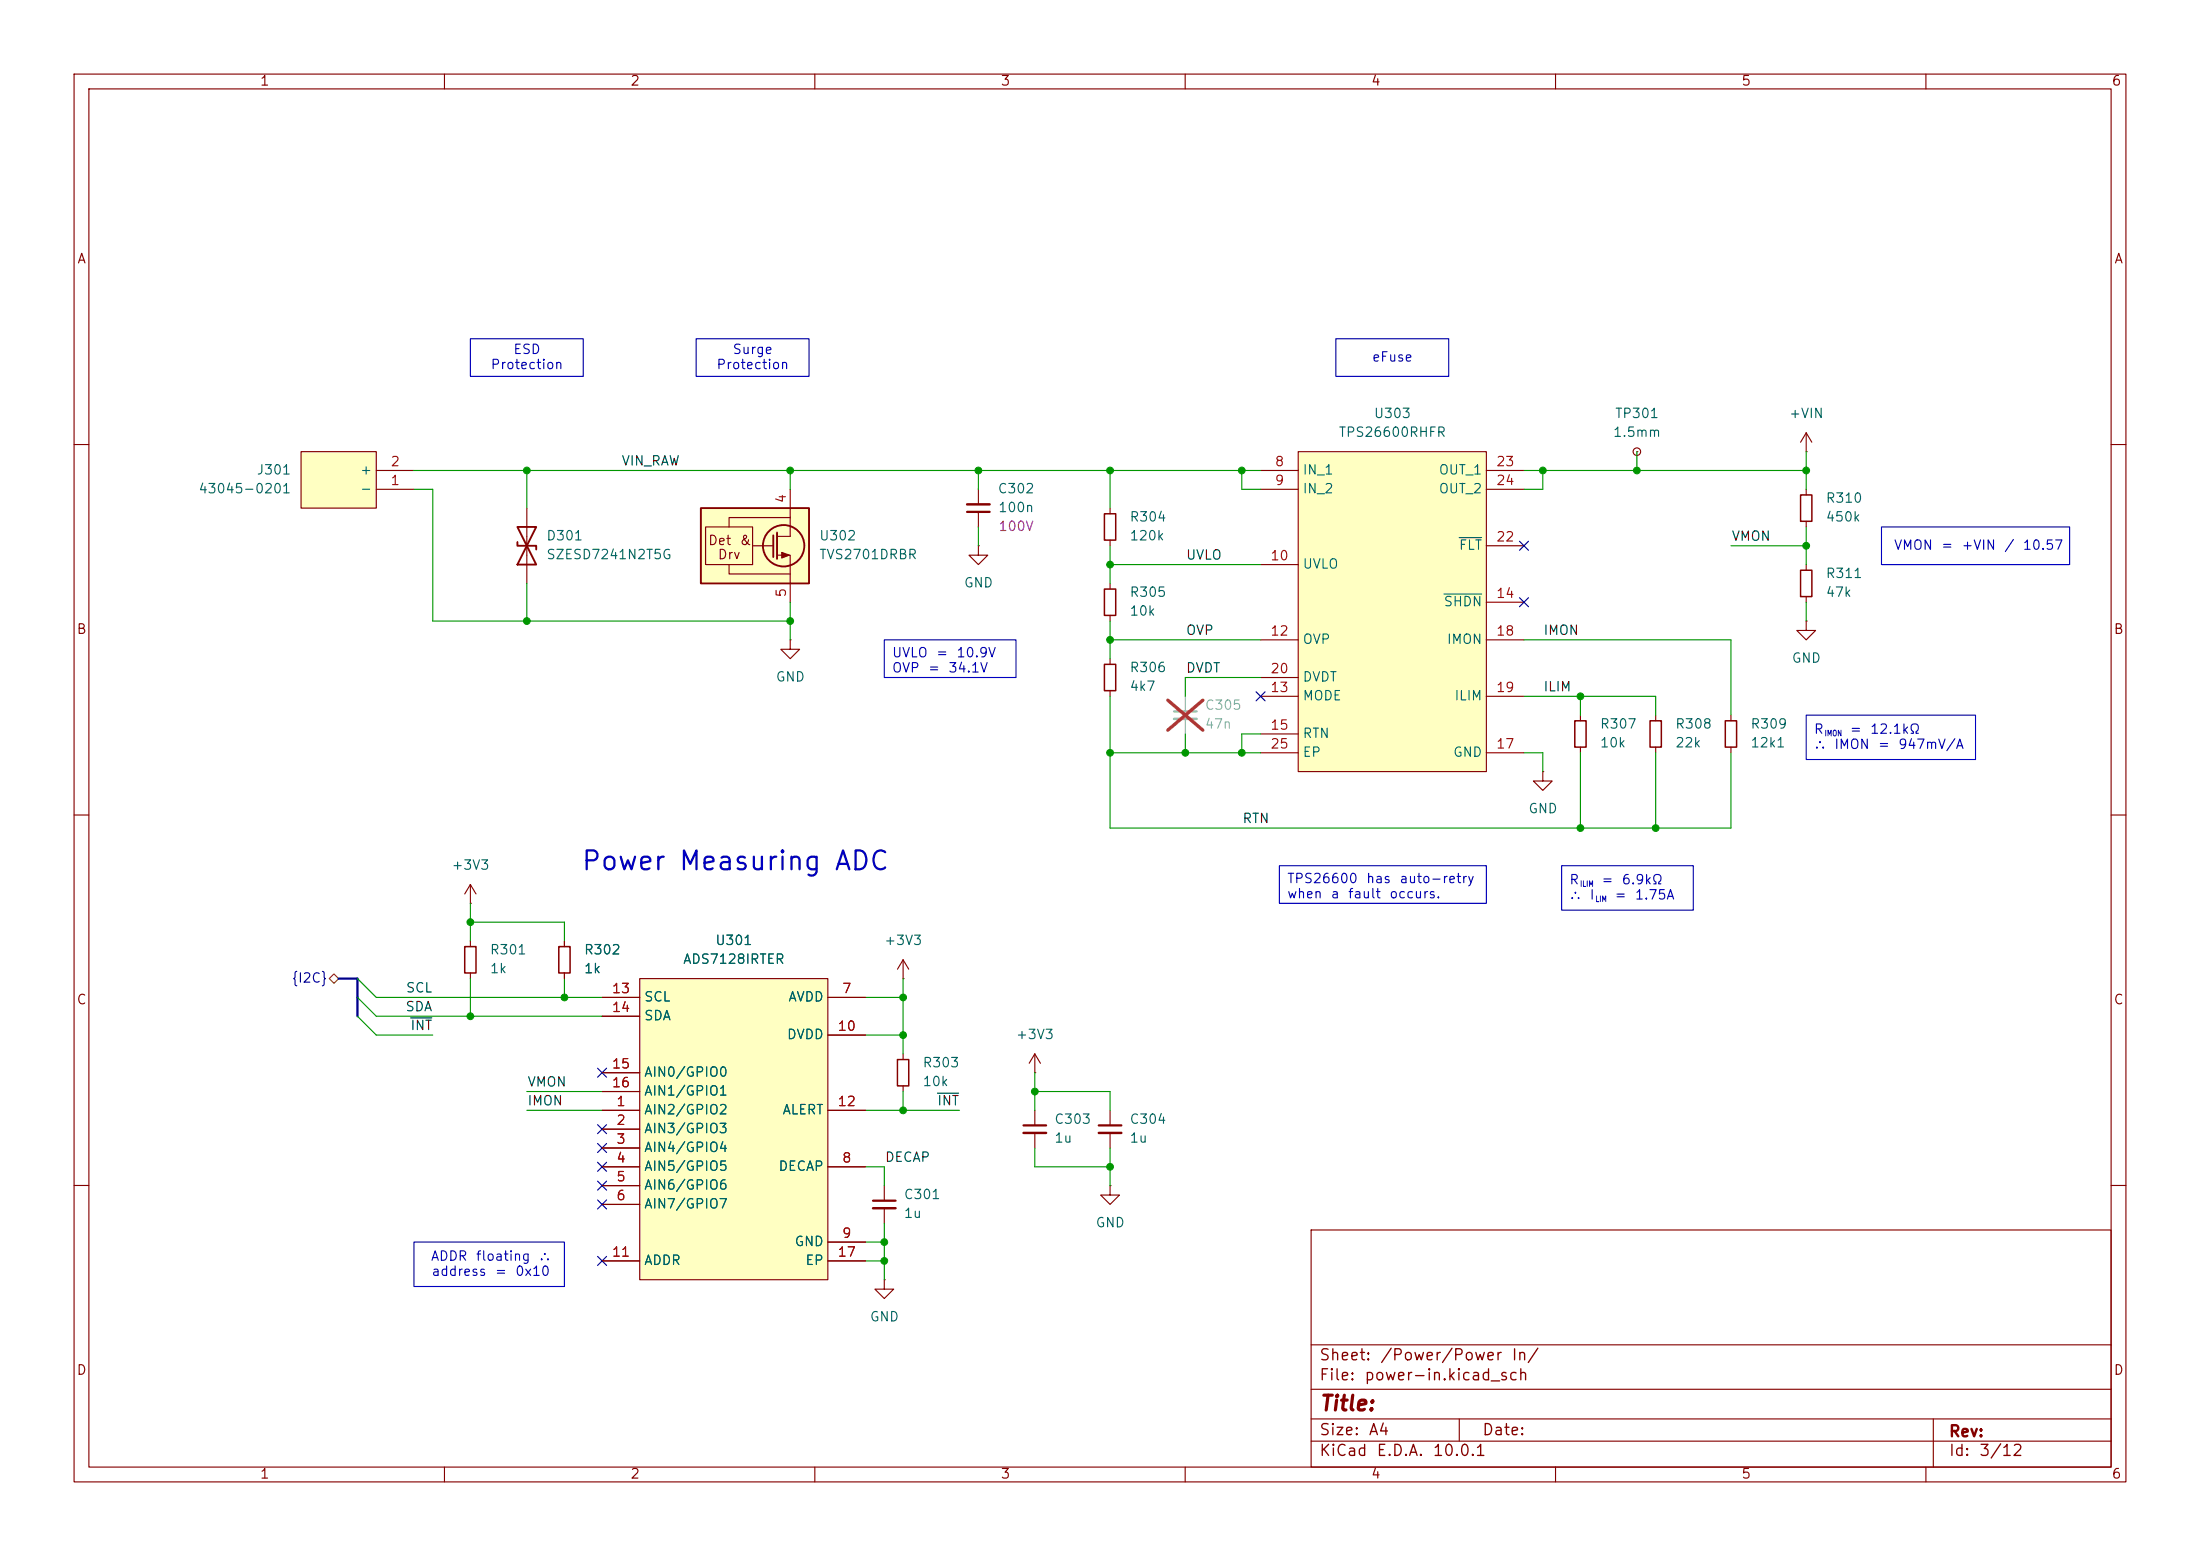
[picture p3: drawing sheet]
<svg xmlns="http://www.w3.org/2000/svg" width="297mm" height="210mm" viewBox="0 0 297 210" stroke-linecap="round" stroke-linejoin="round" font-family="sans-serif">
<g fill="none" stroke="#840000" stroke-width=".15">
<path d="M10 10h277v190h-277zM12 12h273v186h-273zM60 10v2M110 10v2M160 10v2M210 10v2M260 10v2M10 60h2M285 60h2M106.7 86.4v1.2h1.2l-1.2 1.3-1.3-1.3h1.3M106.7 86.4h.1M223.5 96.5v.8"/>
<path d="M10 110h2M223.5 100.8v.8M285 110h2M139.7 144.8h.1M139.7 142.2l-.8 1.3M139.7 142.2l.8 1.3M139.7 142.2v2.6M10 160h2M177 166h108v32h-108zM285 160h2M60 198v2M110 198v2"/>
<path d="M160 198v2M177 194.5h108M177 191.5h108M177 187.5h108M177 181.5h108M197 191.5v3M210 198v2M260 198v2M261 191.5v6.5"/>
</g>
<path d="M222.8 97.3h1.5v3.5h-1.5z" fill="none" stroke="#840000" stroke-width=".2"/>
<path d="M175.3 61h25.4v43.1h-25.4z" fill="#ffffc2"/>
<g fill="none" stroke="#840000" stroke-width=".15">
<path d="M170.2 63.5h5.1M170.2 66h5.1M170.2 76.2h5.1M175.3 61h25.4v43.1h-25.4zM200.7 63.5h5M200.7 66h5M200.7 73.7h5M170.2 86.4h5.1M170.2 94h5.1M170.2 99.1h5.1M170.2 91.4h5.1M200.7 86.4h5"/>
<path d="M200.7 94h5M200.7 81.3h5M170.2 101.6h5.1M200.7 101.6h5"/>
</g>
<path d="M197 72.6h3M194.9 80.2h5.1" fill="none" stroke="#006464" stroke-width=".15"/>
<path d="M158.5 96h3" fill="none" stroke="#a1a1a1" stroke-width=".3"/>
<path d="M158.5 97h3" fill="none" stroke="#a1a1a1" stroke-width=".33"/>
<path d="M160 94v2M160 97v2.1" fill="none" stroke="#a1a1a1" stroke-width=".15"/>
<path d="M157.7 94.5l4.7 4M162.4 94.5l-4.7 4" fill="none" stroke="#e12e31" stroke-width=".46"/>
<path d="M94.6 68.6h14.6v10.1h-14.6z" fill="#ffffc2"/>
<g fill="none" stroke="#840000" stroke-width=".15">
<path d="M243.8 58.4l-.7 1.3M243.8 58.4l.8 1.3M243.8 58.4v2.6M71.1 68.6v10.1M95.2 71.1h6.4v5.1h-6.4zM98.4 76.2v1.3h8.3M101.6 73.7h2.8M104.9 74.9h1.8v6.4M106.7 69.9h-8.3v1.2M106.7 66v6.4h-1.8M132.1 66v2.1M132.1 69.1v2"/>
<path d="M243.8 61h.1M243.8 66v.8M243.8 70.4v.7M213.4 96.5v.8M233.7 96.5v.8M63.5 119.4l-.8 1.3M63.5 119.4l.8 1.3M63.5 119.4v2.5M208.3 104.1v1.3h1.2l-1.2 1.3-1.3-1.3h1.3M208.3 104.1h.1M213.4 100.8v.8M233.7 100.8v.8"/>
<path d="M63.5 121.9h.1M76.2 127v.8M76.2 131.3v.8M121.9 132.1h.1M121.9 129.5l-.7 1.3M121.9 129.5l.8 1.3M121.9 129.5v2.6M149.9 149.9v2M149.9 152.9v2"/>
</g>
<g fill="none" stroke="#840000" stroke-width=".25">
<path d="M69.8 71.1h2.6l-2.6 5.1h2.6zM69.8 73.2v.5h2.6v.5M94.6 68.6h14.6v10.1h-14.6zM104.4 72.3v2.9M104.9 71.9v3.5"/>
<circle cx="105.8" cy="73.7" r="2.79"/>
</g>
<path d="M105.5 74.5l1.1 .4-1.1 .4z" fill="#840000" stroke="#840000" stroke-width=".15"/>
<path d="M243.1 66.8h1.5v3.6h-1.5zM212.6 97.3h1.5v3.5h-1.5zM232.9 97.3h1.5v3.5h-1.5zM75.4 127.8h1.6v3.5h-1.6z" fill="none" stroke="#840000" stroke-width=".2"/>
<path d="M130.6 69.1h3M148.3 151.9h3.1" fill="none" stroke="#840000" stroke-width=".3"/>
<path d="M130.6 68.1h3M148.3 152.9h3.1" fill="none" stroke="#840000" stroke-width=".33"/>
<path d="M86.4 132.1h25.4v40.6h-25.4z" fill="#ffffc2"/>
<g fill="none" stroke="#840000" stroke-width=".15">
<path d="M132.1 73.7v1.2h1.2l-1.2 1.3-1.3-1.3h1.3M132.1 73.7h.1M221 61h.1M243.8 76.2v.8M243.8 83.8v1.3h1.3l-1.3 1.3-1.2-1.3h1.2M243.8 83.8h.1M243.8 80.5v.8M63.5 127v.8M63.5 131.3v.8M81.3 134.6h5.1M81.3 137.2h5.1M86.4 132.1h25.4v40.6h-25.4z"/>
<path d="M111.8 134.6h5M111.8 139.7h5M81.3 149.9h5.1M81.3 152.4h5.1M81.3 154.9h5.1M81.3 157.5h5.1M81.3 144.8h5.1M81.3 147.3h5.1M111.8 149.9h5M111.8 157.5h5M81.3 160h5.1M81.3 162.6h5.1"/>
<path d="M81.3 170.2h5.1M111.8 167.6h5M111.8 170.2h5"/>
<circle cx="221" cy="61" r=".51"/>
</g>
<path d="M243.1 77h1.5v3.5h-1.5zM62.7 127.8h1.6v3.5h-1.6z" fill="none" stroke="#840000" stroke-width=".2"/>
<path d="M40.6 61h10.2v7.6h-10.2z" fill="#ffffc2"/>
<g fill="none" stroke="#840000" stroke-width=".15">
<path d="M40.6 61h10.2v7.6h-10.2zM50.8 66h5.1M50.8 63.5h5.1M149.9 68.6v.7M149.9 72.9v.8M149.9 78.7v.8M149.9 83.1v.7M149.9 88.9v.8M149.9 93.2v.8M76.2 127v.8M76.2 131.3v.8M81.3 134.6h5.1"/>
<path d="M81.3 137.2h5.1M111.8 134.6h5M111.8 139.7h5M81.3 149.9h5.1M81.3 152.4h5.1M81.3 154.9h5.1M81.3 157.5h5.1M81.3 144.8h5.1M81.3 147.3h5.1M111.8 149.9h5M111.8 157.5h5M121.9 142.2v.8"/>
<path d="M121.9 146.6v.7M139.7 149.9v2M139.7 152.9v2M81.3 160h5.1M81.3 162.6h5.1M81.3 170.2h5.1M111.8 167.6h5M111.8 170.2h5M119.4 172.7v1.3h1.2l-1.2 1.3-1.3-1.3h1.3M119.4 172.7h.1M119.4 160v2.1M119.4 163.1v2"/>
<path d="M149.9 160v1.3h1.2l-1.2 1.3-1.3-1.3h1.3M149.9 160h.1"/>
</g>
<path d="M149.1 69.3h1.5v3.6h-1.5zM149.1 79.5h1.5v3.6h-1.5zM149.1 89.7h1.5v3.5h-1.5zM121.2 143h1.5v3.6h-1.5z" fill="none" stroke="#840000" stroke-width=".2"/>
<path d="M138.2 151.9h3M117.9 162.1h3" fill="none" stroke="#840000" stroke-width=".3"/>
<path d="M138.2 152.9h3M117.9 163.1h3" fill="none" stroke="#840000" stroke-width=".33"/>
<path d="M45.1 131.4l.6 .7-.6 .6-.7-.6z" fill="none" stroke="#725600" stroke-width=".15"/>
<path d="M55.4 137.4h2.9M126.6 147.5h2.8" fill="none" stroke="#0f0f0f" stroke-width=".15"/>
<path d="M45.7 132.1h2.6v5.1" fill="none" stroke="#000084" stroke-width=".3"/>
<g fill="none" stroke="#009600" stroke-width=".15">
<path d="M55.9 63.5h114.3M55.9 66h2.5v17.8h48.3M71.1 63.5v5.1M71.1 78.7v5.1M106.7 63.5v2.5M132.1 63.5v2.5M132.1 71.1v2.6M149.9 63.5v5.1M149.9 73.7v5M149.9 76.2h20.3M167.6 63.5v2.5h2.6M205.7 63.5h38.1"/>
<path d="M208.3 63.5v2.5h-2.6M221 61v2.5M233.7 73.7h10.1M243.8 61v5M243.8 71.1v5.1M106.7 81.3v5.1M149.9 86.4h20.3M149.9 83.8v5.1M149.9 94v17.8h83.8v-10.2M160 99.1v2.5M170.2 91.4h-10.2v2.6M170.2 99.1h-2.6v2.5"/>
<path d="M205.7 94h17.8v2.5M205.7 86.4h28v10.1M213.4 94v2.5M243.8 81.3v2.5M149.9 101.6h20.3M205.7 101.6h2.6v2.5M213.4 101.6v10.2M223.5 101.6v10.2M48.3 134.6l2.5 2.6h30.5M48.3 132.1l2.5 2.5h30.5M48.3 137.2l2.5 2.5h7.6M63.5 124.5h12.7v2.5"/>
<path d="M63.5 121.9v5.1M63.5 132.1v5.1M76.2 132.1v2.5M116.8 134.6h5.1M116.8 139.7h5.1M121.9 132.1v10.1M71.1 149.9h10.2M71.1 147.3h10.2M116.8 149.9h12.7M116.8 157.5h2.6v2.5M121.9 147.3v2.6M139.7 147.3h10.2v2.6"/>
<path d="M139.7 144.8v5.1M139.7 154.9v2.6h10.2M149.9 154.9v5.1M116.8 170.2h2.6M116.8 167.6h2.6M119.4 165.1v7.6"/>
</g>
<g fill="none" stroke="#000084" stroke-width=".15">
<path d="M205.1 73.1l1.2 1.2M206.3 73.1l-1.2 1.2M169.6 93.4l1.2 1.2M170.8 93.4l-1.2 1.2M205.1 80.7l1.2 1.2M206.3 80.7l-1.2 1.2M80.7 144.2l1.2 1.2M80.7 159.4l1.2 1.2M80.7 156.9l1.2 1.2M80.7 151.8l1.2 1.2M80.7 154.3l1.2 1.2M81.9 144.2l-1.2 1.2"/>
<path d="M81.9 159.4l-1.2 1.2M81.9 156.9l-1.2 1.2M81.9 151.8l-1.2 1.2M81.9 154.3l-1.2 1.2M80.7 169.6l1.2 1.2M80.7 162l1.2 1.2M81.9 169.6l-1.2 1.2M81.9 162l-1.2 1.2"/>
</g>
<path d="M63.5 45.7h15.2v5.1h-15.2zM94 45.7h15.2v5.1h-15.2zM180.3 45.7h15.3v5.1h-15.3zM254 71.1h25.4v5.1h-25.4zM119.4 86.4h17.8v5h-17.8zM243.8 96.5h22.9v6h-22.9zM172.7 116.8h28v5.1h-28zM210.8 116.8h17.8v6h-17.8zM55.9 167.6h20.3v6h-20.3z" fill="none" stroke="#0000c2" stroke-width=".15"/>
<g fill="#009600" stroke="#009600" stroke-width=".14">
<circle cx="243.8" cy="73.7" r=".46"/>
<circle cx="223.5" cy="111.8" r=".46"/>
<circle cx="243.8" cy="63.5" r=".46"/>
<circle cx="213.4" cy="111.8" r=".46"/>
<circle cx="213.4" cy="94" r=".46"/>
<circle cx="221" cy="63.5" r=".46"/>
<circle cx="63.5" cy="137.2" r=".46"/>
<circle cx="76.2" cy="134.6" r=".46"/>
<circle cx="121.9" cy="134.6" r=".46"/>
<circle cx="71.1" cy="63.5" r=".46"/>
<circle cx="71.1" cy="83.8" r=".46"/>
<circle cx="63.5" cy="124.5" r=".46"/>
<circle cx="106.7" cy="83.8" r=".46"/>
<circle cx="106.7" cy="63.5" r=".46"/>
<circle cx="119.4" cy="170.2" r=".46"/>
<circle cx="167.6" cy="63.5" r=".46"/>
<circle cx="149.9" cy="86.4" r=".46"/>
<circle cx="149.9" cy="76.2" r=".46"/>
<circle cx="132.1" cy="63.5" r=".46"/>
<circle cx="160" cy="101.6" r=".46"/>
<circle cx="167.6" cy="101.6" r=".46"/>
<circle cx="149.9" cy="101.6" r=".46"/>
<circle cx="208.3" cy="63.5" r=".46"/>
<circle cx="149.9" cy="63.5" r=".46"/>
<circle cx="119.4" cy="167.6" r=".46"/>
<circle cx="121.9" cy="149.9" r=".46"/>
<circle cx="149.9" cy="157.5" r=".46"/>
<circle cx="121.9" cy="139.7" r=".46"/>
<circle cx="139.7" cy="147.3" r=".46"/>
</g>
<text font-size="2.5" fill="#0000c2" x="78.3" y="118.1">Power Measuring ADC</text>
<text font-size="2" fill="#840000" x="178" y="190.9">Title:</text>
<g font-size="1.5" fill="#840000">
<text x="178" y="184">Sheet:</text>
<text x="186.2" y="184">/Power/Power</text>
<text x="204" y="184">In/</text>
<text x="178" y="186.7">File:</text>
<text x="184.1" y="186.7">power-in.kicad_sch</text>
<text x="178" y="196.9">KiCad</text>
<text x="178" y="194.1">Size:</text>
<text x="184.7" y="194.1">A4</text>
<text x="185.7" y="196.9">E.D.A.</text>
<text x="193.3" y="196.9">10.0.1</text>
<text x="200" y="194.1">Date:</text>
<text x="263" y="194.3">Rev:</text>
<text x="263" y="196.9">Id:</text>
<text x="267.1" y="196.9">3/12</text>
</g>
<g font-size="1.3" fill="#840000">
<text x="35" y="11.9">1</text>
<text x="85" y="11.9">2</text>
<text x="135" y="11.9">3</text>
<text x="185" y="11.9">4</text>
<text x="235" y="11.9">5</text>
<text x="285" y="11.9">6</text>
<text x="10.3" y="35.9">A</text>
<text x="285.3" y="35.9">A</text>
<text x="95.5" y="73.9">Det</text>
<text x="96.8" y="75.8">Drv</text>
<text x="99.8" y="73.9">&amp;</text>
<text x="10.3" y="85.9">B</text>
<text x="285.3" y="85.9">B</text>
<text x="10.3" y="135.9">C</text>
<text x="285.3" y="135.9">C</text>
<text x="10.3" y="185.9">D</text>
<text x="285.3" y="185.9">D</text>
<text x="35" y="199.9">1</text>
<text x="85" y="199.9">2</text>
<text x="135" y="199.9">3</text>
<text x="185" y="199.9">4</text>
<text x="235" y="199.9">5</text>
<text x="285" y="199.9">6</text>
</g>
<g font-size="1.3" fill="#0000c2">
<text x="66.2" y="50.1">Protection</text>
<text x="69.2" y="48.1">ESD</text>
<text x="96.6" y="50.1">Protection</text>
<text x="98.8" y="48.1">Surge</text>
<text x="185.1" y="49.1">eFuse</text>
<text x="255.6" y="74.5">VMON</text>
<text x="262" y="74.5">=</text>
<text x="264.7" y="74.5">+VIN</text>
<text x="270.5" y="74.5">/</text>
<text x="273" y="74.5">10.57</text>
<text x="120.3" y="89">UVLO</text>
<text x="126.3" y="89">=</text>
<text x="129" y="89">10.9V</text>
<text x="120.3" y="91.1">OVP</text>
<text x="125.2" y="91.1">=</text>
<text x="127.9" y="91.1">34.1V</text>
<text x="244.8" y="99.4">R</text>
<text x="244.8" y="101.4">∴</text>
<text x="247.5" y="101.4">IMON</text>
<text x="249.6" y="99.4">=</text>
<text x="252.4" y="99.4">12.1kΩ</text>
<text x="253.4" y="101.4">=</text>
<text x="256.2" y="101.4">947mV/A</text>
<text x="173.7" y="119.5">TPS26600</text>
<text x="184.3" y="119.5">has</text>
<text x="188.8" y="119.5">auto-retry</text>
<text x="211.8" y="119.7">R</text>
<text x="216.1" y="119.7">=</text>
<text x="218.8" y="119.7">6.9kΩ</text>
<text x="173.7" y="121.6">when</text>
<text x="179.6" y="121.6">a</text>
<text x="181.9" y="121.6">fault</text>
<text x="187.5" y="121.6">occurs.</text>
<text x="211.8" y="121.7">∴</text>
<text x="214.5" y="121.7">I</text>
<text x="217.9" y="121.7">=</text>
<text x="220.6" y="121.7">1.75A</text>
<text x="58.1" y="170.5">ADDR</text>
<text x="58.2" y="172.5">address</text>
<text x="64.1" y="170.5">floating</text>
<text x="66.7" y="172.5">=</text>
<text x="69.5" y="172.5">0x10</text>
<text x="72.6" y="170.5">∴</text>
</g>
<g font-size="1.3" fill="#006464">
<text x="180.6" y="59.3">TPS26600RHFR</text>
<text x="185.4" y="56.7">U303</text>
<text x="217.7" y="59.3">1.5mm</text>
<text x="217.9" y="56.7">TP301</text>
<text x="241.4" y="56.7">+VIN</text>
<text x="34.6" y="64.4">J301</text>
<text x="48.5" y="64.4">+</text>
<text x="175.8" y="64.4">IN_1</text>
<text x="194.1" y="64.4">OUT_1</text>
<text x="26.7" y="66.9">43045-0201</text>
<text x="48.5" y="66.9">-</text>
<text x="134.6" y="66.9">C302</text>
<text x="134.7" y="69.4">100n</text>
<text x="152.4" y="70.7">R304</text>
<text x="175.8" y="66.9">IN_2</text>
<text x="194.1" y="66.9">OUT_2</text>
<text x="246.4" y="68.2">R310</text>
<text x="246.4" y="70.7">450k</text>
<text x="73.7" y="73.3">D301</text>
<text x="73.7" y="75.8">SZESD7241N2T5G</text>
<text x="110.5" y="75.8">TVS2701DRBR</text>
<text x="110.5" y="73.3">U302</text>
<text x="152.4" y="73.3">120k</text>
<text x="175.8" y="77.1">UVLO</text>
<text x="196.9" y="74.5">FLT</text>
<text x="130" y="79.6">GND</text>
<text x="152.4" y="80.9">R305</text>
<text x="152.4" y="83.4">10k</text>
<text x="194.8" y="82.1">SHDN</text>
<text x="246.4" y="78.3">R311</text>
<text x="246.4" y="80.9">47k</text>
<text x="175.8" y="87.2">OVP</text>
<text x="195.2" y="87.2">IMON</text>
<text x="241.8" y="89.8">GND</text>
<text x="104.6" y="92.3">GND</text>
<text x="152.4" y="91">R306</text>
<text x="152.4" y="93.6">4k7</text>
<text x="175.8" y="94.8">MODE</text>
<text x="175.8" y="92.3">DVDT</text>
<text x="196.3" y="94.8">ILIM</text>
<text x="175.8" y="99.9">RTN</text>
<text x="215.9" y="98.7">R307</text>
<text x="215.9" y="101.2">10k</text>
<text x="226.1" y="98.7">R308</text>
<text x="226.1" y="101.2">22k</text>
<text x="236.2" y="98.7">R309</text>
<text x="236.2" y="101.2">12k1</text>
<text x="175.8" y="102.5">EP</text>
<text x="196.1" y="102.5">GND</text>
<text x="206.2" y="110.1">GND</text>
<text x="60.9" y="117.7">+3V3</text>
<text x="66" y="129.1">R301</text>
<text x="66" y="131.7">1k</text>
<text x="78.7" y="129.1">R302</text>
<text x="78.7" y="131.7">1k</text>
<text x="92.1" y="130.4">ADS7128IRTER</text>
<text x="96.5" y="127.9">U301</text>
<text x="119.3" y="127.9">+3V3</text>
<text x="86.9" y="135.5">SCL</text>
<text x="106.3" y="135.5">AVDD</text>
<text x="86.9" y="138">SDA</text>
<text x="106.2" y="140.6">DVDD</text>
<text x="137.1" y="140.6">+3V3</text>
<text x="86.9" y="145.6">AIN0/GPIO0</text>
<text x="86.9" y="148.2">AIN1/GPIO1</text>
<text x="124.5" y="144.4">R303</text>
<text x="124.5" y="146.9">10k</text>
<text x="86.9" y="150.7">AIN2/GPIO2</text>
<text x="86.9" y="153.3">AIN3/GPIO3</text>
<text x="86.9" y="155.8">AIN4/GPIO4</text>
<text x="105.5" y="150.7">ALERT</text>
<text x="142.2" y="152">C303</text>
<text x="142.2" y="154.5">1u</text>
<text x="152.4" y="152">C304</text>
<text x="152.4" y="154.5">1u</text>
<text x="86.9" y="158.3">AIN5/GPIO5</text>
<text x="86.9" y="160.9">AIN6/GPIO6</text>
<text x="105" y="158.3">DECAP</text>
<text x="86.9" y="163.4">AIN7/GPIO7</text>
<text x="121.9" y="162.2">C301</text>
<text x="121.9" y="164.7">1u</text>
<text x="147.8" y="166">GND</text>
<text x="86.9" y="171">ADDR</text>
<text x="107.2" y="168.5">GND</text>
<text x="108.6" y="171">EP</text>
<text x="117.3" y="178.7">GND</text>
</g>
<g font-size="1.3" fill="#a90000">
<text x="52.6" y="65.8">1</text>
<text x="52.6" y="63.2">2</text>
<text x="172" y="63.2">8</text>
<text x="172" y="65.8">9</text>
<text x="201.9" y="63.2">23</text>
<text x="201.9" y="65.8">24</text>
<text x="106.4" y="68" transform="rotate(-90 106.4 68)">4</text>
<text x="171.4" y="75.9">10</text>
<text x="201.9" y="73.4">22</text>
<text x="106.4" y="80.7" transform="rotate(-90 106.4 80.7)">5</text>
<text x="201.9" y="81">14</text>
<text x="171.4" y="86.1">12</text>
<text x="201.9" y="86.1">18</text>
<text x="171.4" y="93.7">13</text>
<text x="171.4" y="91.2">20</text>
<text x="201.9" y="93.7">19</text>
<text x="171.4" y="98.8">15</text>
<text x="171.4" y="101.3">25</text>
<text x="201.9" y="101.3">17</text>
<text x="82.5" y="134.4">13</text>
<text x="82.5" y="136.9">14</text>
<text x="113.6" y="134.4">7</text>
<text x="113" y="139.4">10</text>
<text x="82.5" y="144.5">15</text>
<text x="82.5" y="147.1">16</text>
<text x="83.1" y="149.6">1</text>
<text x="113" y="149.6">12</text>
<text x="83.1" y="152.1">2</text>
<text x="83.1" y="154.7">3</text>
<text x="83.1" y="157.2">4</text>
<text x="83.1" y="159.8">5</text>
<text x="113.6" y="157.2">8</text>
<text x="83.1" y="162.3">6</text>
<text x="113.6" y="167.4">9</text>
<text x="82.5" y="169.9">11</text>
<text x="113" y="169.9">17</text>
</g>
<g font-size="1.3" fill="#0f0f0f">
<text x="83.8" y="63.2">VIN_RAW</text>
<text x="160" y="75.9">UVLO</text>
<text x="233.7" y="73.3">VMON</text>
<text x="160" y="86">OVP</text>
<text x="208.3" y="86">IMON</text>
<text x="160" y="91.1">DVDT</text>
<text x="208.3" y="93.6">ILIM</text>
<text x="167.6" y="111.4">RTN</text>
<text x="54.6" y="136.8">SDA</text>
<text x="54.7" y="134.3">SCL</text>
<text x="55.3" y="139.4">INT</text>
<text x="71.1" y="147">VMON</text>
<text x="71.1" y="149.5">IMON</text>
<text x="126.4" y="149.5">INT</text>
<text x="119.4" y="157.1">DECAP</text>
</g>
<text font-size="1.3" fill="#840084" x="134.7" y="72">100V</text>
<g font-size="1.3" fill="#989898">
<text x="162.6" y="96.1">C305</text>
<text x="162.6" y="98.7">47n</text>
</g>
<text font-size="1.3" fill="#000084" x="39.3" y="132.9">{I2C}</text>
<g font-size=".8" fill="#0000c2">
<text x="246.3" y="99.6">IMON</text>
<text x="213.2" y="119.9">ILIM</text>
<text x="215.3" y="121.9">LIM</text>
</g>
</svg>
